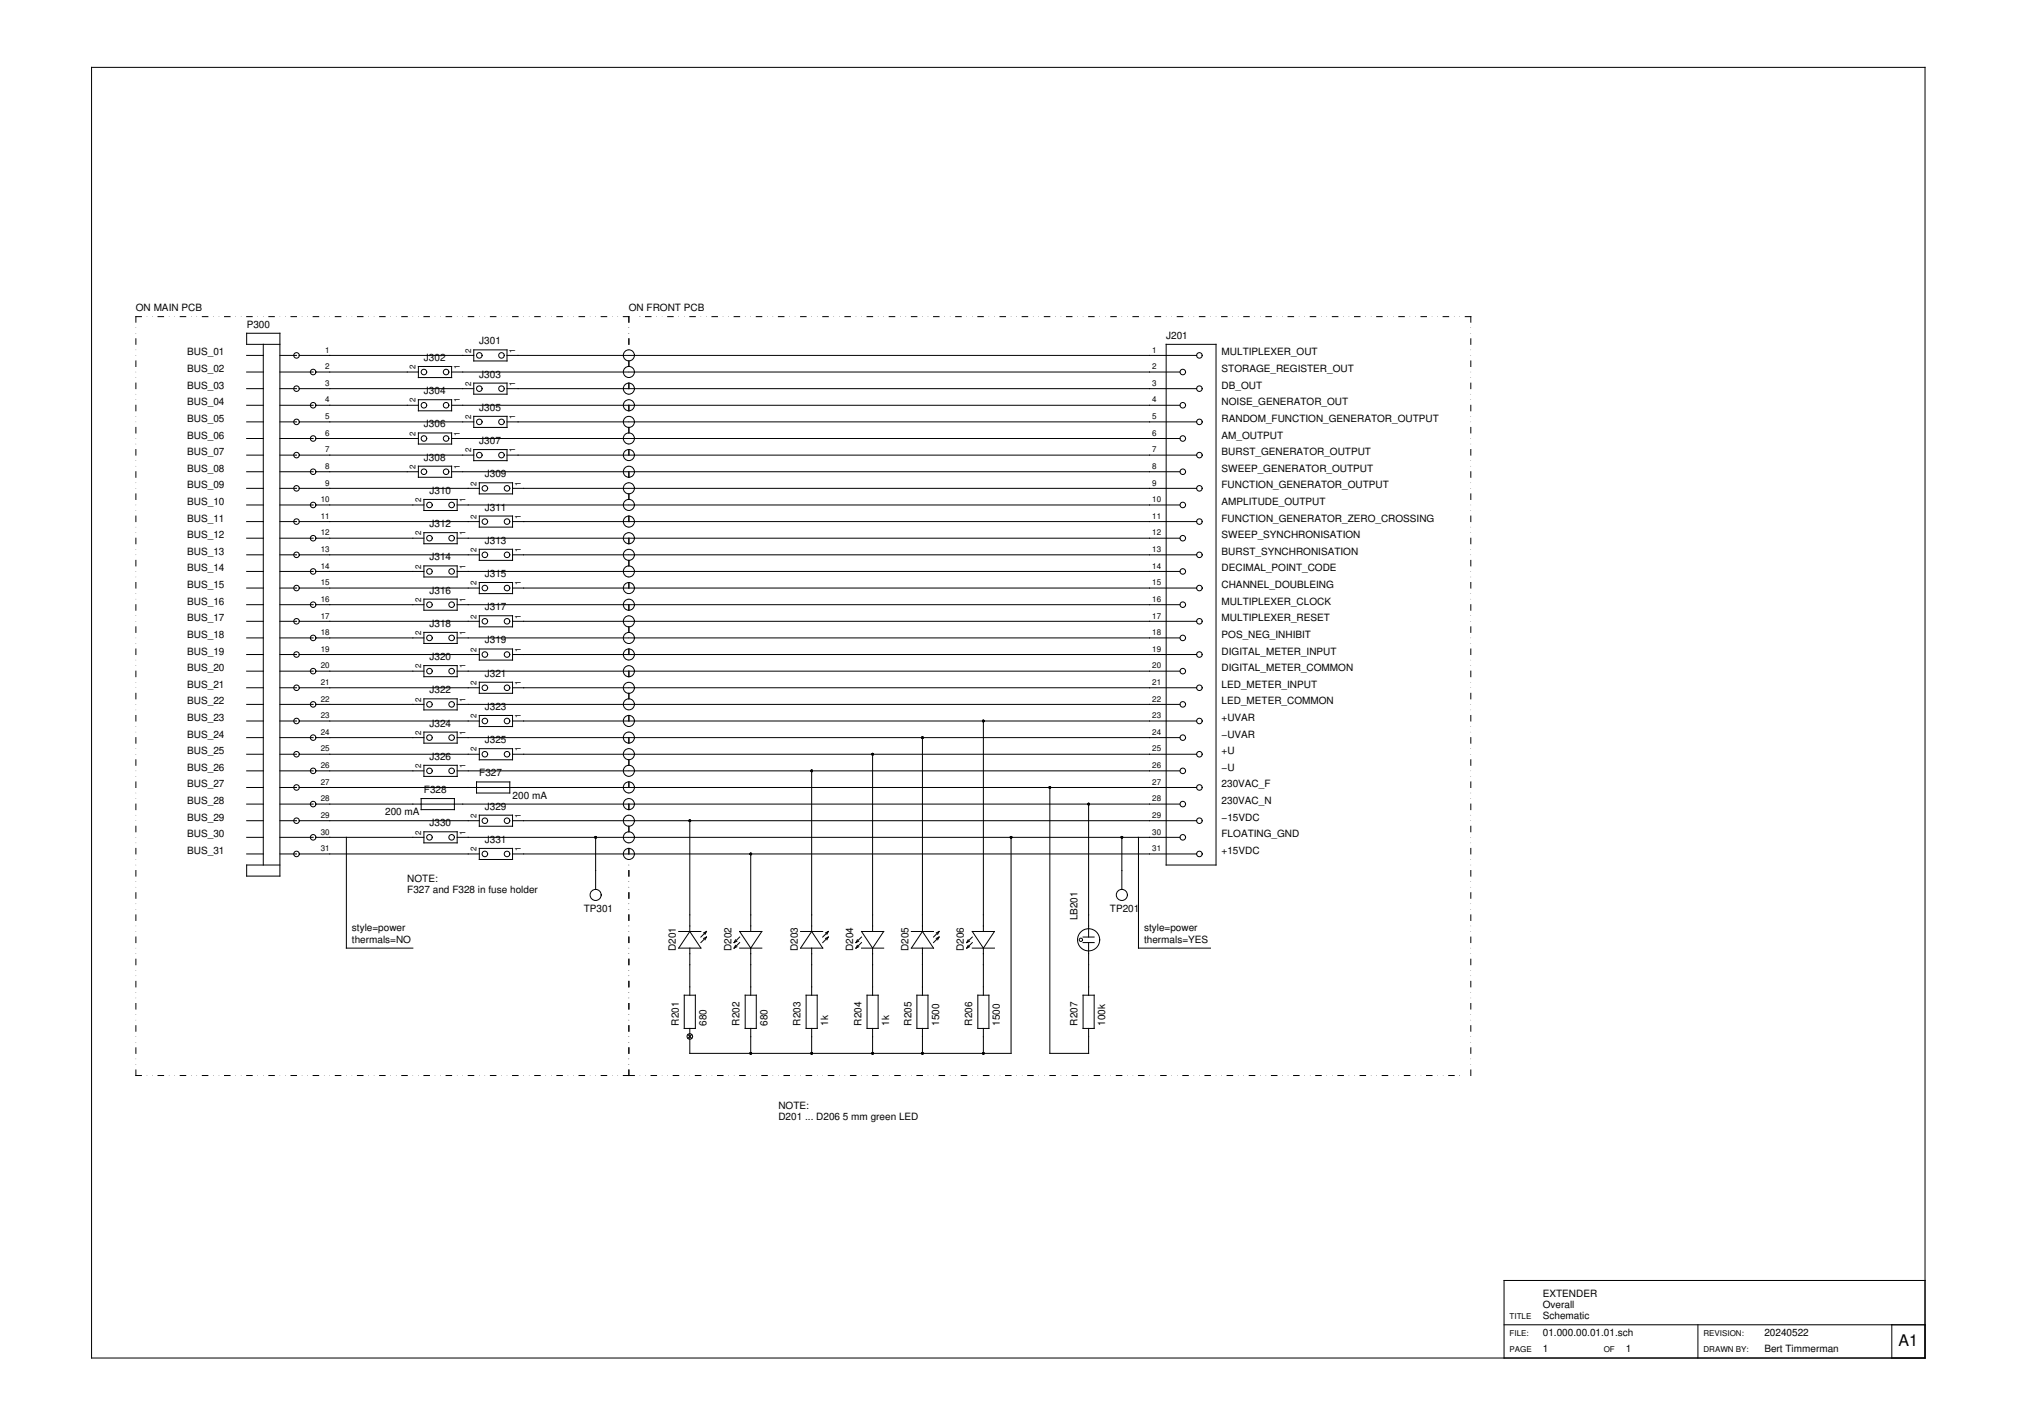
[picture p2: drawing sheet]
<svg xmlns="http://www.w3.org/2000/svg" width="420mm" height="297mm" viewBox="0 0 420 297" stroke-linecap="round" stroke-linejoin="round" font-family="sans-serif">
<g fill="none" stroke="#000" stroke-width=".21">
<path d="M19.1 14h381.9v268.9h-381.9zM28.3 70.6v1.1M28.3 75.2v1.1M28.3 79.8v1.2M29.5 66h-1.2v1.1M32.9 66h1.2M37.5 66h1.2M42.2 66h1.1M46.8 66h1.1M51.4 74h3.4M51.4 77.5h3.4M51.4 66h1.1"/>
<path d="M54.8 71.7v108.5M56 66h1.2M58.3 74h3.5M58.3 77.5h6.9M58.3 71.7h-6.9v-2.3h6.9v113.1h-6.9v-2.3h6.9M60.6 66h1.2M62.3 74h36.4M65.2 66h1.2M65.8 77.5h21.4M69.8 66h1.2M74.5 66h1.1M79.1 66h1.1"/>
<path d="M83.7 66h1.1M87.2 76.3h6.9v2.3h-6.9zM88.3 66h1.2M92.9 66h1.2M94.1 77.5h151.7M97.5 66h1.2M98.7 72.9h6.9v2.3h-6.9zM98.7 79.8h6.9v2.3h-6.9zM102.2 66h1.1M105.6 74h143.7M106.8 66h1.1M111.4 66h1.1"/>
<path d="M116 66h1.2M120.6 66h1.2M125.2 66h1.2M129.8 66h1.2v1.1M131 70.6v1.1M131 75.2v1.1M131 79.8v1.2M134.5 66h1.1M139.1 66h1.1M143.7 66h1.1M148.3 66h1.2M152.9 66h1.2"/>
<path d="M157.5 66h1.2M162.2 66h1.1M166.8 66h1.1M171.4 66h1.1M176 66h1.2M180.6 66h1.2M185.2 66h1.2M189.8 66h1.2M194.5 66h1.1M199.1 66h1.1M203.7 66h1.1M208.3 66h1.2"/>
<path d="M212.9 66h1.2M217.5 66h1.2M222.2 66h1.1M226.8 66h1.1M231.4 66h1.1M236 66h1.2M240.6 66h1.2M242.9 71.7h10.4v108.5h-10.4zM245.2 66h1.2M249.8 66h1.2M254.5 66h1.1M259.1 66h1.1"/>
<path d="M263.7 66h1.1M268.3 66h1.2M272.9 66h1.2M277.5 66h1.2M282.2 66h1.1M286.8 66h1.1M291.4 66h1.1M296 66h1.2M300.6 66h1.2M305.2 66h1.2v1.1M306.4 70.6v1.1M306.4 75.2v1.1"/>
<path d="M306.4 79.8v1.2M28.3 84.4v1.2M28.3 89v1.2M28.3 93.6v1.2M28.3 98.3v1.1M51.4 94.8h3.4M51.4 98.3h3.4M51.4 81h3.4M51.4 84.4h3.4M51.4 87.9h3.4M51.4 91.3h3.4M58.3 94.8h3.5"/>
<path d="M58.3 98.3h6.9M58.3 81h3.5M58.3 84.4h6.9M58.3 87.9h3.5M58.3 91.3h6.9M62.3 94.8h36.4M62.3 81h36.4M62.3 87.9h36.4M65.8 98.3h21.4M65.8 84.4h21.4M65.8 91.3h21.4M87.2 83.3h6.9v2.3h-6.9z"/>
<path d="M87.2 90.2h6.9v2.3h-6.9zM87.2 97.1h6.9v2.3h-6.9zM94.1 98.3h151.7M94.1 84.4h151.7M94.1 91.3h151.7M98.7 86.7h6.9v2.3h-6.9zM98.7 93.6h6.9v2.4h-6.9zM105.6 94.8h143.7M105.6 81h143.7M105.6 87.9h143.7M131 84.4v1.2M131 89v1.2"/>
<path d="M131 93.6v1.2M131 98.3v1.1M306.4 84.4v1.2M306.4 89v1.2M306.4 93.6v1.2M306.4 98.3v1.1M28.3 102.9v1.1M28.3 107.5v1.1M28.3 112.1v1.2M28.3 116.7v1.2M51.4 119h3.4M51.4 101.7h3.4"/>
<path d="M51.4 105.2h3.4M51.4 108.6h3.4M51.4 115.6h3.4M51.4 112.1h3.4M58.3 119h6.9M58.3 101.7h3.5M58.3 105.2h6.9M58.3 108.6h3.5M58.3 115.6h3.5M58.3 112.1h6.9M62.3 101.7h37.5M62.3 108.6h37.5"/>
<path d="M62.3 115.6h37.5M65.8 119h22.5M65.8 105.2h22.5M65.8 112.1h22.5M88.3 104h6.9v2.3h-6.9zM88.3 111h6.9v2.3h-6.9zM88.3 117.9h6.9v2.3h-6.9zM95.2 119h150.6M95.2 105.2h150.6M95.2 112.1h150.6M99.8 100.6h7v2.3h-7zM99.8 107.5h7v2.3h-7z"/>
<path d="M99.8 114.4h7v2.3h-7zM106.8 101.7h142.5M106.8 108.6h142.5M106.8 115.6h142.5M131 102.9v1.1M131 107.5v1.1M131 112.1v1.2M131 116.7v1.2M306.4 102.9v1.1M306.4 107.5v1.1M306.4 112.1v1.2M306.4 116.7v1.2"/>
<path d="M28.3 121.3v1.2M28.3 126v1.1M28.3 130.6v1.1M28.3 135.2v1.1M28.3 139.8v1.2M51.4 122.5h3.4M51.4 126h3.4M51.4 129.4h3.4M51.4 132.9h3.4M51.4 139.8h3.4M51.4 136.3h3.4M58.3 122.5h3.5"/>
<path d="M58.3 126h6.9M58.3 129.4h3.5M58.3 132.9h6.9M58.3 139.8h6.9M58.3 136.3h3.5M62.3 122.5h37.5M62.3 129.4h37.5M62.3 136.3h37.5M65.8 126h22.5M65.8 132.9h22.5M65.8 139.8h22.5M88.3 124.8h6.9v2.3h-6.9z"/>
<path d="M88.3 131.7h6.9v2.3h-6.9zM88.3 138.6h6.9v2.4h-6.9zM95.2 126h150.6M95.2 132.9h150.6M95.2 139.8h150.6M99.8 121.3h7v2.3h-7zM99.8 128.3h7v2.3h-7zM99.8 135.2h7v2.3h-7zM106.8 122.5h142.5M106.8 129.4h142.5M106.8 136.3h142.5M131 121.3v1.2"/>
<path d="M131 126v1.1M131 130.6v1.1M131 135.2v1.1M131 139.8v1.2M306.4 121.3v1.2M306.4 126v1.1M306.4 130.6v1.1M306.4 135.2v1.1M306.4 139.8v1.2M28.3 144.4v1.2M28.3 149v1.2M28.3 153.6v1.2"/>
<path d="M28.3 158.3v1.1M51.4 153.6h3.4M51.4 150.2h3.4M51.4 146.7h3.4M51.4 143.3h3.4M51.4 157.1h3.4M58.3 153.6h6.9M58.3 150.2h3.5M58.3 146.7h6.9M58.3 143.3h3.5M58.3 157.1h3.5M62.3 150.2h37.5"/>
<path d="M62.3 143.3h37.5M62.3 157.1h37.5M65.8 153.6h22.5M65.8 146.7h22.5M88.3 145.6h6.9v2.3h-6.9zM88.3 152.5h6.9v2.3h-6.9zM88.3 159.4h6.9v2.3h-6.9zM95.2 153.6h150.6M95.2 146.7h150.6M99.8 142.1h7v2.3h-7zM99.8 149h7v2.3h-7zM99.8 156h7v2.3h-7z"/>
<path d="M106.8 150.2h142.5M106.8 143.3h142.5M106.8 157.1h142.5M131 144.4v1.2M131 149v1.2M131 153.6v1.2M131 158.3v1.1M181.8 157.1v36.9M192.2 153.6v40.4M204.8 150.2v43.8M306.4 144.4v1.2M306.4 149v1.2"/>
<path d="M306.4 153.6v1.2M306.4 158.3v1.1M28.3 162.9v1.1M28.3 167.5v1.1M28.3 172.1v1.2M28.3 176.7v1.2M51.4 171h3.4M51.4 167.5h3.4M51.4 164h3.4M51.4 160.6h3.4M51.4 177.9h3.4M51.4 174.4h3.4"/>
<path d="M58.3 171h3.5M58.3 167.5h6.9M58.3 164h3.5M58.3 160.6h6.9M58.3 177.9h3.5M58.3 174.4h6.9M62.3 171h37.5M62.3 164h187M62.3 177.9h37.5M65.8 167.5h180M65.8 160.6h22.5M65.8 174.4h22.5"/>
<path d="M72.2 174.4v23.1h13.8M87.7 166.3h7v2.3h-7zM88.3 173.3h6.9v2.3h-6.9zM95.2 160.6h150.6M95.2 174.4h150.6M99.3 162.9h6.9v2.3h-6.9zM99.8 169.8h7v2.3h-7zM99.8 176.7h7v2.3h-7zM106.8 171h142.5M106.8 177.9h142.5M124.1 174.4v10.9M131 162.9v1.1"/>
<path d="M131 167.5v1.1M131 172.1v1.2M131 176.7v1.2M143.7 171v23M156.4 177.9v16.1M169.1 160.6v33.4M210.6 174.4v45h-66.9v-5.2M218.7 164v55.4h8.1v-5.2M226.8 167.5v27.7M233.7 174.4v10.9M237.2 174.4v23.1h15M306.4 162.9v1.1"/>
<path d="M306.4 167.5v1.1M306.4 172.1v1.2M306.4 176.7v1.2M28.3 181.3v1.2M28.3 186v1.1M28.3 190.6v1.1M28.3 195.2v1.1M28.3 199.8v1.2M131 181.3v1.2M131 186v1.1M131 190.6v1.1M131 195.2v1.1"/>
<path d="M131 199.8v1.2M141.4 194h4.6M143.7 197.5v9.8M143.7 194l2.3 3.5h-4.6zM147.2 195.2l-1.2 1.1M147.2 194l-1.2 1.2M147.2 194l-.6 .3M147.2 194l-.3 .6M147.2 195.2l-.6 .3M147.2 195.2l-.3 .6M153.2 196.9l-.3 .6M153.2 195.8l-.3 .5"/>
<path d="M153.5 197.2l-.6 .3M153.5 196.1l-.6 .2M154.1 197.5h4.6M154.1 194h4.6l-2.3 3.5zM154.1 195.2l-1.2 1.1M154.1 196.3l-1.2 1.2M156.4 197.5v9.8M166.8 194h4.6M169.1 194l2.3 3.5h-4.6zM169.1 197.5v9.8M172.5 195.2l-1.1 1.1M172.5 194l-1.1 1.2"/>
<path d="M172.5 194l-.5 .3M172.5 194l-.3 .6M172.5 195.2l-.5 .3M172.5 195.2l-.3 .6M178.6 196.9l-.3 .6M178.6 195.8l-.3 .5M178.9 197.2l-.6 .3M178.9 196.1l-.6 .2M179.5 197.5h4.6M179.5 194h4.6l-2.3 3.5zM179.5 195.2l-1.2 1.1M179.5 196.3l-1.2 1.2"/>
<path d="M181.8 197.5v9.8M189.8 194h4.7M192.2 194l2.3 3.5h-4.7zM192.2 197.5v9.8M195.6 195.2l-1.1 1.1M195.6 194l-1.1 1.2M195.6 194l-.6 .3M195.6 194l-.3 .6M195.6 195.2l-.6 .3M195.6 195.2l-.3 .6M201.7 196.9l-.3 .6M201.7 195.8l-.3 .5"/>
<path d="M202 197.2l-.6 .3M202 196.1l-.6 .2M202.5 197.5h4.7M202.5 194h4.7l-2.4 3.5zM202.5 195.2l-1.1 1.1M202.5 196.3l-1.1 1.2M204.8 197.5v9.8M225.6 195.2h2.3M225.6 196.3h2.3M226.8 196.3v11M306.4 181.3v1.2M306.4 186v1.1"/>
<path d="M306.4 190.6v1.1M306.4 195.2v1.1M306.4 199.8v1.2M28.3 204.4v1.2M28.3 209v1.2M28.3 213.6v1.2M28.3 218.3v1.1M131 204.4v1.2M131 209v1.2M131 213.6v1.2M131 218.3v1.1M142.5 207.3h2.3v6.9h-2.3z"/>
<path d="M143.3 215.5l.8 .8M144.1 215.5l-.8 .8M155.2 207.3h2.3v6.9h-2.3zM156.4 214.2v5.2M167.9 207.3h2.3v6.9h-2.3zM169.1 214.2v5.2M180.6 207.3h2.3v6.9h-2.3zM181.8 214.2v5.2M191 207.3h2.3v6.9h-2.3zM192.2 214.2v5.2M203.7 207.3h2.3v6.9h-2.3zM204.8 214.2v5.2"/>
<path d="M225.6 207.3h2.3v6.9h-2.3zM306.4 204.4v1.2M306.4 209v1.2M306.4 213.6v1.2M306.4 218.3v1.1M28.3 222.9v1.1h1.2M32.9 224h1.2M37.5 224h1.2M42.2 224h1.1M46.8 224h1.1M51.4 224h1.1M56 224h1.2"/>
<path d="M60.6 224h1.2M65.2 224h1.2M69.8 224h1.2M74.5 224h1.1M79.1 224h1.1M83.7 224h1.1M88.3 224h1.2M92.9 224h1.2M97.5 224h1.2M102.2 224h1.1M106.8 224h1.1M111.4 224h1.1"/>
<path d="M116 224h1.2M120.6 224h1.2M125.2 224h1.2M129.8 224h2.4M131 222.9v1.1M135.6 224h1.2M140.2 224h1.2M144.8 224h1.2M149.5 224h1.1M154.1 224h1.1M158.7 224h1.1M163.3 224h1.2"/>
<path d="M167.9 224h1.2M172.5 224h1.2M177.2 224h1.1M181.8 224h1.1M186.4 224h1.1M191 224h1.2M195.6 224h1.2M200.2 224h1.2M204.8 224h1.2M209.5 224h1.1M214.1 224h1.1M218.7 224h1.1"/>
<path d="M223.3 224h1.2M227.9 224h1.2M232.5 224h1.2M237.2 224h1.1M241.8 224h1.1M246.4 224h1.1M251 224h1.2M255.6 224h1.2M260.2 224h1.2M264.8 224h1.2M269.5 224h1.1M274.1 224h1.1"/>
<path d="M278.7 224h1.1M283.3 224h1.2M287.9 224h1.2M292.5 224h1.2M297.2 224h1.1M301.8 224h1.1M306.4 222.9v1.1M313.3 276h87.7M353.7 276v6.9M394.1 276v6.9M401 266.7h-87.7v16.2"/>
<circle cx="61.8" cy="74" r=".58"/>
<circle cx="65.2" cy="77.5" r=".58"/>
<circle cx="88.3" cy="77.5" r=".58"/>
<circle cx="92.9" cy="77.5" r=".58"/>
<circle cx="99.8" cy="74" r=".58"/>
<circle cx="104.5" cy="74" r=".58"/>
<circle cx="131" cy="77.5" r="1.15"/>
<circle cx="131" cy="74" r="1.15"/>
<circle cx="246.4" cy="77.5" r=".58"/>
<circle cx="249.8" cy="74" r=".58"/>
<circle cx="61.8" cy="81" r=".58"/>
<circle cx="61.8" cy="94.8" r=".58"/>
<circle cx="61.8" cy="87.9" r=".58"/>
<circle cx="65.2" cy="91.3" r=".58"/>
<circle cx="65.2" cy="84.4" r=".58"/>
<circle cx="65.2" cy="98.3" r=".58"/>
<circle cx="88.3" cy="91.3" r=".58"/>
<circle cx="88.3" cy="84.4" r=".58"/>
<circle cx="88.3" cy="98.3" r=".58"/>
<circle cx="92.9" cy="91.3" r=".58"/>
<circle cx="92.9" cy="84.4" r=".58"/>
<circle cx="92.9" cy="98.3" r=".58"/>
<circle cx="99.8" cy="81" r=".58"/>
<circle cx="99.8" cy="94.8" r=".58"/>
<circle cx="99.8" cy="87.9" r=".58"/>
<circle cx="104.5" cy="81" r=".58"/>
<circle cx="104.5" cy="94.8" r=".58"/>
<circle cx="104.5" cy="87.9" r=".58"/>
<circle cx="131" cy="81" r="1.15"/>
<circle cx="131" cy="94.8" r="1.15"/>
<circle cx="131" cy="84.4" r="1.15"/>
<circle cx="131" cy="87.9" r="1.15"/>
<circle cx="131" cy="91.3" r="1.15"/>
<circle cx="131" cy="98.3" r="1.15"/>
<circle cx="246.4" cy="91.3" r=".58"/>
<circle cx="246.4" cy="84.4" r=".58"/>
<circle cx="246.4" cy="98.3" r=".58"/>
<circle cx="249.8" cy="81" r=".58"/>
<circle cx="249.8" cy="94.8" r=".58"/>
<circle cx="249.8" cy="87.9" r=".58"/>
<circle cx="61.8" cy="108.6" r=".58"/>
<circle cx="61.8" cy="115.6" r=".58"/>
<circle cx="61.8" cy="101.7" r=".58"/>
<circle cx="65.2" cy="112.1" r=".58"/>
<circle cx="65.2" cy="105.2" r=".58"/>
<circle cx="65.2" cy="119" r=".58"/>
<circle cx="89.5" cy="112.1" r=".58"/>
<circle cx="89.5" cy="105.2" r=".58"/>
<circle cx="89.5" cy="119" r=".58"/>
<circle cx="94.1" cy="112.1" r=".58"/>
<circle cx="94.1" cy="105.2" r=".58"/>
<circle cx="94.1" cy="119" r=".58"/>
<circle cx="101" cy="108.6" r=".58"/>
<circle cx="101" cy="115.6" r=".58"/>
<circle cx="101" cy="101.7" r=".58"/>
<circle cx="105.6" cy="108.6" r=".58"/>
<circle cx="105.6" cy="115.6" r=".58"/>
<circle cx="105.6" cy="101.7" r=".58"/>
<circle cx="131" cy="115.6" r="1.15"/>
<circle cx="131" cy="112.1" r="1.15"/>
<circle cx="131" cy="119" r="1.15"/>
<circle cx="131" cy="105.2" r="1.15"/>
<circle cx="131" cy="108.6" r="1.15"/>
<circle cx="131" cy="101.7" r="1.15"/>
<circle cx="246.4" cy="112.1" r=".58"/>
<circle cx="246.4" cy="105.2" r=".58"/>
<circle cx="246.4" cy="119" r=".58"/>
<circle cx="249.8" cy="108.6" r=".58"/>
<circle cx="249.8" cy="115.6" r=".58"/>
<circle cx="249.8" cy="101.7" r=".58"/>
<circle cx="61.8" cy="136.3" r=".58"/>
<circle cx="61.8" cy="122.5" r=".58"/>
<circle cx="61.8" cy="129.4" r=".58"/>
<circle cx="65.2" cy="132.9" r=".58"/>
<circle cx="65.2" cy="139.8" r=".58"/>
<circle cx="65.2" cy="126" r=".58"/>
<circle cx="89.5" cy="132.9" r=".58"/>
<circle cx="89.5" cy="139.8" r=".58"/>
<circle cx="89.5" cy="126" r=".58"/>
<circle cx="94.1" cy="132.9" r=".58"/>
<circle cx="94.1" cy="139.8" r=".58"/>
<circle cx="94.1" cy="126" r=".58"/>
<circle cx="101" cy="136.3" r=".58"/>
<circle cx="101" cy="122.5" r=".58"/>
<circle cx="101" cy="129.4" r=".58"/>
<circle cx="105.6" cy="136.3" r=".58"/>
<circle cx="105.6" cy="122.5" r=".58"/>
<circle cx="105.6" cy="129.4" r=".58"/>
<circle cx="131" cy="139.8" r="1.15"/>
<circle cx="131" cy="136.3" r="1.15"/>
<circle cx="131" cy="129.4" r="1.15"/>
<circle cx="131" cy="126" r="1.15"/>
<circle cx="131" cy="122.5" r="1.15"/>
<circle cx="131" cy="132.9" r="1.15"/>
<circle cx="246.4" cy="132.9" r=".58"/>
<circle cx="246.4" cy="139.8" r=".58"/>
<circle cx="246.4" cy="126" r=".58"/>
<circle cx="249.8" cy="136.3" r=".58"/>
<circle cx="249.8" cy="122.5" r=".58"/>
<circle cx="249.8" cy="129.4" r=".58"/>
<circle cx="61.8" cy="150.2" r=".58"/>
<circle cx="61.8" cy="143.3" r=".58"/>
<circle cx="61.8" cy="157.1" r=".58"/>
<circle cx="65.2" cy="146.7" r=".58"/>
<circle cx="65.2" cy="153.6" r=".58"/>
<circle cx="89.5" cy="146.7" r=".58"/>
<circle cx="89.5" cy="153.6" r=".58"/>
<circle cx="94.1" cy="146.7" r=".58"/>
<circle cx="94.1" cy="153.6" r=".58"/>
<circle cx="101" cy="150.2" r=".58"/>
<circle cx="101" cy="143.3" r=".58"/>
<circle cx="101" cy="157.1" r=".58"/>
<circle cx="105.6" cy="150.2" r=".58"/>
<circle cx="105.6" cy="143.3" r=".58"/>
<circle cx="105.6" cy="157.1" r=".58"/>
<circle cx="131" cy="143.3" r="1.15"/>
<circle cx="131" cy="146.7" r="1.15"/>
<circle cx="131" cy="153.6" r="1.15"/>
<circle cx="131" cy="150.2" r="1.15"/>
<circle cx="131" cy="157.1" r="1.15"/>
<circle cx="246.4" cy="146.7" r=".58"/>
<circle cx="246.4" cy="153.6" r=".58"/>
<circle cx="249.8" cy="150.2" r=".58"/>
<circle cx="249.8" cy="143.3" r=".58"/>
<circle cx="249.8" cy="157.1" r=".58"/>
<circle cx="61.8" cy="164" r=".58"/>
<circle cx="61.8" cy="177.9" r=".58"/>
<circle cx="61.8" cy="171" r=".58"/>
<circle cx="65.2" cy="160.6" r=".58"/>
<circle cx="65.2" cy="174.4" r=".58"/>
<circle cx="65.2" cy="167.5" r=".58"/>
<circle cx="89.5" cy="160.6" r=".58"/>
<circle cx="89.5" cy="174.4" r=".58"/>
<circle cx="94.1" cy="160.6" r=".58"/>
<circle cx="94.1" cy="174.4" r=".58"/>
<circle cx="101" cy="177.9" r=".58"/>
<circle cx="101" cy="171" r=".58"/>
<circle cx="105.6" cy="177.9" r=".58"/>
<circle cx="105.6" cy="171" r=".58"/>
<circle cx="131" cy="171" r="1.15"/>
<circle cx="131" cy="164" r="1.15"/>
<circle cx="131" cy="167.5" r="1.15"/>
<circle cx="131" cy="160.6" r="1.15"/>
<circle cx="131" cy="174.4" r="1.15"/>
<circle cx="131" cy="177.9" r="1.15"/>
<circle cx="246.4" cy="160.6" r=".58"/>
<circle cx="246.4" cy="174.4" r=".58"/>
<circle cx="246.4" cy="167.5" r=".58"/>
<circle cx="249.8" cy="164" r=".58"/>
<circle cx="249.8" cy="177.9" r=".58"/>
<circle cx="249.8" cy="171" r=".58"/>
<circle cx="124.1" cy="186.4" r="1.15"/>
<circle cx="225.2" cy="195.8" r=".35"/>
<circle cx="226.8" cy="195.8" r="2.31"/>
<circle cx="233.7" cy="186.4" r="1.15"/>
<circle cx="143.7" cy="215.9" r=".58"/>
</g>
<g fill="#000">
<circle cx="28.3" cy="72.9" r=".06"/>
<circle cx="28.3" cy="77.5" r=".06"/>
<circle cx="28.3" cy="68.3" r=".06"/>
<circle cx="28.3" cy="69.4" r=".06"/>
<circle cx="28.3" cy="78.6" r=".06"/>
<circle cx="28.3" cy="74" r=".06"/>
<circle cx="30.6" cy="66" r=".06"/>
<circle cx="31.8" cy="66" r=".06"/>
<circle cx="35.2" cy="66" r=".06"/>
<circle cx="36.4" cy="66" r=".06"/>
<circle cx="39.8" cy="66" r=".06"/>
<circle cx="41" cy="66" r=".06"/>
<circle cx="44.5" cy="66" r=".06"/>
<circle cx="45.6" cy="66" r=".06"/>
<circle cx="49.1" cy="66" r=".06"/>
<circle cx="50.2" cy="66" r=".06"/>
<circle cx="53.7" cy="66" r=".06"/>
<circle cx="54.8" cy="66" r=".06"/>
<circle cx="58.3" cy="66" r=".06"/>
<circle cx="59.5" cy="66" r=".06"/>
<circle cx="62.9" cy="66" r=".06"/>
<circle cx="64.1" cy="66" r=".06"/>
<circle cx="67.5" cy="66" r=".06"/>
<circle cx="68.7" cy="66" r=".06"/>
<circle cx="72.2" cy="66" r=".06"/>
<circle cx="73.3" cy="66" r=".06"/>
<circle cx="76.8" cy="66" r=".06"/>
<circle cx="77.9" cy="66" r=".06"/>
<circle cx="81.4" cy="66" r=".06"/>
<circle cx="82.5" cy="66" r=".06"/>
<circle cx="86" cy="66" r=".06"/>
<circle cx="87.2" cy="66" r=".06"/>
<circle cx="90.6" cy="66" r=".06"/>
<circle cx="91.8" cy="66" r=".06"/>
<circle cx="95.2" cy="66" r=".06"/>
<circle cx="96.4" cy="66" r=".06"/>
<circle cx="99.8" cy="66" r=".06"/>
<circle cx="101" cy="66" r=".06"/>
<circle cx="104.5" cy="66" r=".06"/>
<circle cx="105.6" cy="66" r=".06"/>
<circle cx="109.1" cy="66" r=".06"/>
<circle cx="110.2" cy="66" r=".06"/>
<circle cx="113.7" cy="66" r=".06"/>
<circle cx="114.8" cy="66" r=".06"/>
<circle cx="118.3" cy="66" r=".06"/>
<circle cx="119.5" cy="66" r=".06"/>
<circle cx="122.9" cy="66" r=".06"/>
<circle cx="124.1" cy="66" r=".06"/>
<circle cx="127.5" cy="66" r=".06"/>
<circle cx="128.7" cy="66" r=".06"/>
<circle cx="131" cy="72.9" r=".06"/>
<circle cx="131" cy="77.5" r=".06"/>
<circle cx="131" cy="68.3" r=".06"/>
<circle cx="131" cy="69.4" r=".06"/>
<circle cx="131" cy="78.6" r=".06"/>
<circle cx="131" cy="74" r=".06"/>
<circle cx="133.3" cy="66" r=".06"/>
<circle cx="136.8" cy="66" r=".06"/>
<circle cx="137.9" cy="66" r=".06"/>
<circle cx="141.4" cy="66" r=".06"/>
<circle cx="142.5" cy="66" r=".06"/>
<circle cx="146" cy="66" r=".06"/>
<circle cx="147.2" cy="66" r=".06"/>
<circle cx="150.6" cy="66" r=".06"/>
<circle cx="151.8" cy="66" r=".06"/>
<circle cx="155.2" cy="66" r=".06"/>
<circle cx="156.4" cy="66" r=".06"/>
<circle cx="159.8" cy="66" r=".06"/>
<circle cx="161" cy="66" r=".06"/>
<circle cx="164.5" cy="66" r=".06"/>
<circle cx="165.6" cy="66" r=".06"/>
<circle cx="169.1" cy="66" r=".06"/>
<circle cx="170.2" cy="66" r=".06"/>
<circle cx="173.7" cy="66" r=".06"/>
<circle cx="174.8" cy="66" r=".06"/>
<circle cx="178.3" cy="66" r=".06"/>
<circle cx="179.5" cy="66" r=".06"/>
<circle cx="182.9" cy="66" r=".06"/>
<circle cx="184.1" cy="66" r=".06"/>
<circle cx="187.5" cy="66" r=".06"/>
<circle cx="188.7" cy="66" r=".06"/>
<circle cx="192.2" cy="66" r=".06"/>
<circle cx="193.3" cy="66" r=".06"/>
<circle cx="196.8" cy="66" r=".06"/>
<circle cx="197.9" cy="66" r=".06"/>
<circle cx="201.4" cy="66" r=".06"/>
<circle cx="202.5" cy="66" r=".06"/>
<circle cx="206" cy="66" r=".06"/>
<circle cx="207.2" cy="66" r=".06"/>
<circle cx="210.6" cy="66" r=".06"/>
<circle cx="211.8" cy="66" r=".06"/>
<circle cx="215.2" cy="66" r=".06"/>
<circle cx="216.4" cy="66" r=".06"/>
<circle cx="219.8" cy="66" r=".06"/>
<circle cx="221" cy="66" r=".06"/>
<circle cx="224.5" cy="66" r=".06"/>
<circle cx="225.6" cy="66" r=".06"/>
<circle cx="229.1" cy="66" r=".06"/>
<circle cx="230.2" cy="66" r=".06"/>
<circle cx="233.7" cy="66" r=".06"/>
<circle cx="234.8" cy="66" r=".06"/>
<circle cx="238.3" cy="66" r=".06"/>
<circle cx="239.5" cy="66" r=".06"/>
<circle cx="242.9" cy="66" r=".06"/>
<circle cx="244.1" cy="66" r=".06"/>
<circle cx="247.5" cy="66" r=".06"/>
<circle cx="248.7" cy="66" r=".06"/>
<circle cx="252.2" cy="66" r=".06"/>
<circle cx="253.3" cy="66" r=".06"/>
<circle cx="256.8" cy="66" r=".06"/>
<circle cx="257.9" cy="66" r=".06"/>
<circle cx="261.4" cy="66" r=".06"/>
<circle cx="262.5" cy="66" r=".06"/>
<circle cx="266" cy="66" r=".06"/>
<circle cx="267.2" cy="66" r=".06"/>
<circle cx="270.6" cy="66" r=".06"/>
<circle cx="271.8" cy="66" r=".06"/>
<circle cx="275.2" cy="66" r=".06"/>
<circle cx="276.4" cy="66" r=".06"/>
<circle cx="279.8" cy="66" r=".06"/>
<circle cx="281" cy="66" r=".06"/>
<circle cx="284.5" cy="66" r=".06"/>
<circle cx="285.6" cy="66" r=".06"/>
<circle cx="289.1" cy="66" r=".06"/>
<circle cx="290.2" cy="66" r=".06"/>
<circle cx="293.7" cy="66" r=".06"/>
<circle cx="294.8" cy="66" r=".06"/>
<circle cx="298.3" cy="66" r=".06"/>
<circle cx="299.5" cy="66" r=".06"/>
<circle cx="302.9" cy="66" r=".06"/>
<circle cx="304.1" cy="66" r=".06"/>
<circle cx="306.4" cy="72.9" r=".06"/>
<circle cx="306.4" cy="77.5" r=".06"/>
<circle cx="306.4" cy="68.3" r=".06"/>
<circle cx="306.4" cy="69.4" r=".06"/>
<circle cx="306.4" cy="78.6" r=".06"/>
<circle cx="306.4" cy="74" r=".06"/>
<circle cx="28.3" cy="87.9" r=".06"/>
<circle cx="28.3" cy="97.1" r=".06"/>
<circle cx="28.3" cy="82.1" r=".06"/>
<circle cx="28.3" cy="91.3" r=".06"/>
<circle cx="28.3" cy="86.7" r=".06"/>
<circle cx="28.3" cy="96" r=".06"/>
<circle cx="28.3" cy="92.5" r=".06"/>
<circle cx="28.3" cy="83.3" r=".06"/>
<circle cx="131" cy="87.9" r=".06"/>
<circle cx="131" cy="97.1" r=".06"/>
<circle cx="131" cy="82.1" r=".06"/>
<circle cx="131" cy="91.3" r=".06"/>
<circle cx="131" cy="86.7" r=".06"/>
<circle cx="131" cy="96" r=".06"/>
<circle cx="131" cy="92.5" r=".06"/>
<circle cx="131" cy="83.3" r=".06"/>
<circle cx="306.4" cy="87.9" r=".06"/>
<circle cx="306.4" cy="97.1" r=".06"/>
<circle cx="306.4" cy="82.1" r=".06"/>
<circle cx="306.4" cy="91.3" r=".06"/>
<circle cx="306.4" cy="86.7" r=".06"/>
<circle cx="306.4" cy="96" r=".06"/>
<circle cx="306.4" cy="92.5" r=".06"/>
<circle cx="306.4" cy="83.3" r=".06"/>
<circle cx="28.3" cy="115.6" r=".06"/>
<circle cx="28.3" cy="106.3" r=".06"/>
<circle cx="28.3" cy="114.4" r=".06"/>
<circle cx="28.3" cy="105.2" r=".06"/>
<circle cx="28.3" cy="111" r=".06"/>
<circle cx="28.3" cy="109.8" r=".06"/>
<circle cx="28.3" cy="101.7" r=".06"/>
<circle cx="28.3" cy="100.6" r=".06"/>
<circle cx="28.3" cy="119" r=".06"/>
<circle cx="131" cy="115.6" r=".06"/>
<circle cx="131" cy="106.3" r=".06"/>
<circle cx="131" cy="114.4" r=".06"/>
<circle cx="131" cy="105.2" r=".06"/>
<circle cx="131" cy="111" r=".06"/>
<circle cx="131" cy="100.6" r=".06"/>
<circle cx="131" cy="109.8" r=".06"/>
<circle cx="131" cy="101.7" r=".06"/>
<circle cx="131" cy="119" r=".06"/>
<circle cx="306.4" cy="115.6" r=".06"/>
<circle cx="306.4" cy="106.3" r=".06"/>
<circle cx="306.4" cy="114.4" r=".06"/>
<circle cx="306.4" cy="105.2" r=".06"/>
<circle cx="306.4" cy="111" r=".06"/>
<circle cx="306.4" cy="109.8" r=".06"/>
<circle cx="306.4" cy="101.7" r=".06"/>
<circle cx="306.4" cy="100.6" r=".06"/>
<circle cx="306.4" cy="119" r=".06"/>
<circle cx="28.3" cy="134" r=".06"/>
<circle cx="28.3" cy="124.8" r=".06"/>
<circle cx="28.3" cy="129.4" r=".06"/>
<circle cx="28.3" cy="120.2" r=".06"/>
<circle cx="28.3" cy="138.6" r=".06"/>
<circle cx="28.3" cy="132.9" r=".06"/>
<circle cx="28.3" cy="123.6" r=".06"/>
<circle cx="28.3" cy="128.3" r=".06"/>
<circle cx="28.3" cy="137.5" r=".06"/>
<circle cx="131" cy="134" r=".06"/>
<circle cx="131" cy="124.8" r=".06"/>
<circle cx="131" cy="129.4" r=".06"/>
<circle cx="131" cy="120.2" r=".06"/>
<circle cx="131" cy="138.6" r=".06"/>
<circle cx="131" cy="132.9" r=".06"/>
<circle cx="131" cy="123.6" r=".06"/>
<circle cx="131" cy="128.3" r=".06"/>
<circle cx="131" cy="137.5" r=".06"/>
<circle cx="306.4" cy="134" r=".06"/>
<circle cx="306.4" cy="124.8" r=".06"/>
<circle cx="306.4" cy="129.4" r=".06"/>
<circle cx="306.4" cy="138.6" r=".06"/>
<circle cx="306.4" cy="132.9" r=".06"/>
<circle cx="306.4" cy="120.2" r=".06"/>
<circle cx="306.4" cy="123.6" r=".06"/>
<circle cx="306.4" cy="128.3" r=".06"/>
<circle cx="306.4" cy="137.5" r=".06"/>
<circle cx="28.3" cy="152.5" r=".06"/>
<circle cx="28.3" cy="143.3" r=".06"/>
<circle cx="28.3" cy="142.1" r=".06"/>
<circle cx="28.3" cy="151.3" r=".06"/>
<circle cx="28.3" cy="146.7" r=".06"/>
<circle cx="28.3" cy="156" r=".06"/>
<circle cx="28.3" cy="157.1" r=".06"/>
<circle cx="28.3" cy="147.9" r=".06"/>
<circle cx="131" cy="152.5" r=".06"/>
<circle cx="131" cy="143.3" r=".06"/>
<circle cx="131" cy="142.1" r=".06"/>
<circle cx="131" cy="151.3" r=".06"/>
<circle cx="131" cy="157.1" r=".06"/>
<circle cx="131" cy="146.7" r=".06"/>
<circle cx="131" cy="147.9" r=".06"/>
<circle cx="131" cy="156" r=".06"/>
<circle cx="181.8" cy="157.1" r=".29"/>
<circle cx="192.2" cy="153.6" r=".29"/>
<circle cx="204.8" cy="150.2" r=".29"/>
<circle cx="306.4" cy="152.5" r=".06"/>
<circle cx="306.4" cy="143.3" r=".06"/>
<circle cx="306.4" cy="142.1" r=".06"/>
<circle cx="306.4" cy="151.3" r=".06"/>
<circle cx="306.4" cy="147.9" r=".06"/>
<circle cx="306.4" cy="157.1" r=".06"/>
<circle cx="306.4" cy="146.7" r=".06"/>
<circle cx="306.4" cy="156" r=".06"/>
<circle cx="28.3" cy="161.7" r=".06"/>
<circle cx="28.3" cy="160.6" r=".06"/>
<circle cx="28.3" cy="165.2" r=".06"/>
<circle cx="28.3" cy="169.8" r=".06"/>
<circle cx="28.3" cy="174.4" r=".06"/>
<circle cx="28.3" cy="179" r=".06"/>
<circle cx="28.3" cy="166.3" r=".06"/>
<circle cx="28.3" cy="175.6" r=".06"/>
<circle cx="28.3" cy="171" r=".06"/>
<circle cx="124.1" cy="174.4" r=".29"/>
<circle cx="131" cy="161.7" r=".06"/>
<circle cx="131" cy="160.6" r=".06"/>
<circle cx="131" cy="165.2" r=".06"/>
<circle cx="131" cy="169.8" r=".06"/>
<circle cx="131" cy="174.4" r=".06"/>
<circle cx="131" cy="179" r=".06"/>
<circle cx="131" cy="166.3" r=".06"/>
<circle cx="131" cy="171" r=".06"/>
<circle cx="131" cy="175.6" r=".06"/>
<circle cx="143.7" cy="171" r=".29"/>
<circle cx="156.4" cy="177.9" r=".29"/>
<circle cx="169.1" cy="160.6" r=".29"/>
<circle cx="210.6" cy="174.4" r=".29"/>
<circle cx="218.7" cy="164" r=".29"/>
<circle cx="226.8" cy="167.5" r=".29"/>
<circle cx="233.7" cy="174.4" r=".29"/>
<circle cx="306.4" cy="161.7" r=".06"/>
<circle cx="306.4" cy="165.2" r=".06"/>
<circle cx="306.4" cy="160.6" r=".06"/>
<circle cx="306.4" cy="169.8" r=".06"/>
<circle cx="306.4" cy="174.4" r=".06"/>
<circle cx="306.4" cy="179" r=".06"/>
<circle cx="306.4" cy="166.3" r=".06"/>
<circle cx="306.4" cy="175.6" r=".06"/>
<circle cx="306.4" cy="171" r=".06"/>
<circle cx="28.3" cy="197.5" r=".06"/>
<circle cx="28.3" cy="188.3" r=".06"/>
<circle cx="28.3" cy="192.9" r=".06"/>
<circle cx="28.3" cy="183.6" r=".06"/>
<circle cx="28.3" cy="198.6" r=".06"/>
<circle cx="28.3" cy="194" r=".06"/>
<circle cx="28.3" cy="180.2" r=".06"/>
<circle cx="28.3" cy="189.4" r=".06"/>
<circle cx="28.3" cy="184.8" r=".06"/>
<circle cx="131" cy="197.5" r=".06"/>
<circle cx="131" cy="188.3" r=".06"/>
<circle cx="131" cy="192.9" r=".06"/>
<circle cx="131" cy="183.6" r=".06"/>
<circle cx="131" cy="194" r=".06"/>
<circle cx="131" cy="198.6" r=".06"/>
<circle cx="131" cy="180.2" r=".06"/>
<circle cx="131" cy="184.8" r=".06"/>
<circle cx="131" cy="189.4" r=".06"/>
<circle cx="306.4" cy="197.5" r=".06"/>
<circle cx="306.4" cy="188.3" r=".06"/>
<circle cx="306.4" cy="192.9" r=".06"/>
<circle cx="306.4" cy="183.6" r=".06"/>
<circle cx="306.4" cy="198.6" r=".06"/>
<circle cx="306.4" cy="194" r=".06"/>
<circle cx="306.4" cy="180.2" r=".06"/>
<circle cx="306.4" cy="189.4" r=".06"/>
<circle cx="306.4" cy="184.8" r=".06"/>
<circle cx="28.3" cy="206.7" r=".06"/>
<circle cx="28.3" cy="216" r=".06"/>
<circle cx="28.3" cy="211.3" r=".06"/>
<circle cx="28.3" cy="202.1" r=".06"/>
<circle cx="28.3" cy="203.3" r=".06"/>
<circle cx="28.3" cy="207.9" r=".06"/>
<circle cx="28.3" cy="217.1" r=".06"/>
<circle cx="28.3" cy="212.5" r=".06"/>
<circle cx="131" cy="206.7" r=".06"/>
<circle cx="131" cy="216" r=".06"/>
<circle cx="131" cy="202.1" r=".06"/>
<circle cx="131" cy="211.3" r=".06"/>
<circle cx="131" cy="203.3" r=".06"/>
<circle cx="131" cy="212.5" r=".06"/>
<circle cx="131" cy="207.9" r=".06"/>
<circle cx="131" cy="217.1" r=".06"/>
<circle cx="156.4" cy="219.4" r=".29"/>
<circle cx="169.1" cy="219.4" r=".29"/>
<circle cx="181.8" cy="219.4" r=".29"/>
<circle cx="192.2" cy="219.4" r=".29"/>
<circle cx="204.8" cy="219.4" r=".29"/>
<circle cx="306.4" cy="206.7" r=".06"/>
<circle cx="306.4" cy="216" r=".06"/>
<circle cx="306.4" cy="211.3" r=".06"/>
<circle cx="306.4" cy="202.1" r=".06"/>
<circle cx="306.4" cy="203.3" r=".06"/>
<circle cx="306.4" cy="207.9" r=".06"/>
<circle cx="306.4" cy="217.1" r=".06"/>
<circle cx="306.4" cy="212.5" r=".06"/>
<circle cx="28.3" cy="220.6" r=".06"/>
<circle cx="28.3" cy="221.7" r=".06"/>
<circle cx="30.6" cy="224" r=".06"/>
<circle cx="31.8" cy="224" r=".06"/>
<circle cx="35.2" cy="224" r=".06"/>
<circle cx="36.4" cy="224" r=".06"/>
<circle cx="39.8" cy="224" r=".06"/>
<circle cx="41" cy="224" r=".06"/>
<circle cx="44.5" cy="224" r=".06"/>
<circle cx="45.6" cy="224" r=".06"/>
<circle cx="49.1" cy="224" r=".06"/>
<circle cx="50.2" cy="224" r=".06"/>
<circle cx="53.7" cy="224" r=".06"/>
<circle cx="54.8" cy="224" r=".06"/>
<circle cx="58.3" cy="224" r=".06"/>
<circle cx="59.5" cy="224" r=".06"/>
<circle cx="62.9" cy="224" r=".06"/>
<circle cx="64.1" cy="224" r=".06"/>
<circle cx="67.5" cy="224" r=".06"/>
<circle cx="68.7" cy="224" r=".06"/>
<circle cx="72.2" cy="224" r=".06"/>
<circle cx="73.3" cy="224" r=".06"/>
<circle cx="76.8" cy="224" r=".06"/>
<circle cx="77.9" cy="224" r=".06"/>
<circle cx="81.4" cy="224" r=".06"/>
<circle cx="82.5" cy="224" r=".06"/>
<circle cx="86" cy="224" r=".06"/>
<circle cx="87.2" cy="224" r=".06"/>
<circle cx="90.6" cy="224" r=".06"/>
<circle cx="91.8" cy="224" r=".06"/>
<circle cx="95.2" cy="224" r=".06"/>
<circle cx="96.4" cy="224" r=".06"/>
<circle cx="99.8" cy="224" r=".06"/>
<circle cx="101" cy="224" r=".06"/>
<circle cx="104.5" cy="224" r=".06"/>
<circle cx="105.6" cy="224" r=".06"/>
<circle cx="109.1" cy="224" r=".06"/>
<circle cx="110.2" cy="224" r=".06"/>
<circle cx="113.7" cy="224" r=".06"/>
<circle cx="114.8" cy="224" r=".06"/>
<circle cx="118.3" cy="224" r=".06"/>
<circle cx="119.5" cy="224" r=".06"/>
<circle cx="122.9" cy="224" r=".06"/>
<circle cx="124.1" cy="224" r=".06"/>
<circle cx="127.5" cy="224" r=".06"/>
<circle cx="128.7" cy="224" r=".06"/>
<circle cx="131" cy="220.6" r=".06"/>
<circle cx="131" cy="221.7" r=".06"/>
<circle cx="133.3" cy="224" r=".06"/>
<circle cx="134.5" cy="224" r=".06"/>
<circle cx="137.9" cy="224" r=".06"/>
<circle cx="139.1" cy="224" r=".06"/>
<circle cx="142.5" cy="224" r=".06"/>
<circle cx="143.7" cy="224" r=".06"/>
<circle cx="147.2" cy="224" r=".06"/>
<circle cx="148.3" cy="224" r=".06"/>
<circle cx="151.8" cy="224" r=".06"/>
<circle cx="152.9" cy="224" r=".06"/>
<circle cx="156.4" cy="224" r=".06"/>
<circle cx="157.5" cy="224" r=".06"/>
<circle cx="161" cy="224" r=".06"/>
<circle cx="162.2" cy="224" r=".06"/>
<circle cx="165.6" cy="224" r=".06"/>
<circle cx="166.8" cy="224" r=".06"/>
<circle cx="170.2" cy="224" r=".06"/>
<circle cx="171.4" cy="224" r=".06"/>
<circle cx="174.8" cy="224" r=".06"/>
<circle cx="176" cy="224" r=".06"/>
<circle cx="179.5" cy="224" r=".06"/>
<circle cx="180.6" cy="224" r=".06"/>
<circle cx="184.1" cy="224" r=".06"/>
<circle cx="185.2" cy="224" r=".06"/>
<circle cx="188.7" cy="224" r=".06"/>
<circle cx="189.8" cy="224" r=".06"/>
<circle cx="193.3" cy="224" r=".06"/>
<circle cx="194.5" cy="224" r=".06"/>
<circle cx="197.9" cy="224" r=".06"/>
<circle cx="199.1" cy="224" r=".06"/>
<circle cx="202.5" cy="224" r=".06"/>
<circle cx="203.7" cy="224" r=".06"/>
<circle cx="207.2" cy="224" r=".06"/>
<circle cx="208.3" cy="224" r=".06"/>
<circle cx="211.8" cy="224" r=".06"/>
<circle cx="212.9" cy="224" r=".06"/>
<circle cx="216.4" cy="224" r=".06"/>
<circle cx="217.5" cy="224" r=".06"/>
<circle cx="221" cy="224" r=".06"/>
<circle cx="222.2" cy="224" r=".06"/>
<circle cx="225.6" cy="224" r=".06"/>
<circle cx="226.8" cy="224" r=".06"/>
<circle cx="230.2" cy="224" r=".06"/>
<circle cx="231.4" cy="224" r=".06"/>
<circle cx="234.8" cy="224" r=".06"/>
<circle cx="236" cy="224" r=".06"/>
<circle cx="239.5" cy="224" r=".06"/>
<circle cx="240.6" cy="224" r=".06"/>
<circle cx="244.1" cy="224" r=".06"/>
<circle cx="245.2" cy="224" r=".06"/>
<circle cx="248.7" cy="224" r=".06"/>
<circle cx="249.8" cy="224" r=".06"/>
<circle cx="253.3" cy="224" r=".06"/>
<circle cx="254.5" cy="224" r=".06"/>
<circle cx="257.9" cy="224" r=".06"/>
<circle cx="259.1" cy="224" r=".06"/>
<circle cx="262.5" cy="224" r=".06"/>
<circle cx="263.7" cy="224" r=".06"/>
<circle cx="267.2" cy="224" r=".06"/>
<circle cx="268.3" cy="224" r=".06"/>
<circle cx="271.8" cy="224" r=".06"/>
<circle cx="272.9" cy="224" r=".06"/>
<circle cx="276.4" cy="224" r=".06"/>
<circle cx="277.5" cy="224" r=".06"/>
<circle cx="281" cy="224" r=".06"/>
<circle cx="282.2" cy="224" r=".06"/>
<circle cx="285.6" cy="224" r=".06"/>
<circle cx="286.8" cy="224" r=".06"/>
<circle cx="290.2" cy="224" r=".06"/>
<circle cx="291.4" cy="224" r=".06"/>
<circle cx="294.8" cy="224" r=".06"/>
<circle cx="296" cy="224" r=".06"/>
<circle cx="299.5" cy="224" r=".06"/>
<circle cx="300.6" cy="224" r=".06"/>
<circle cx="304.1" cy="224" r=".06"/>
<circle cx="306.4" cy="220.6" r=".06"/>
<circle cx="306.4" cy="221.7" r=".06"/>
</g>
<text font-size="3.3" x="395.5" y="280.3">A1</text>
<g font-size="2.1">
<text x="28.3" y="64.8">ON MAIN PCB</text>
<text x="131" y="64.8">ON FRONT PCB</text>
<text x="51.4" y="68.3">P300</text>
<text x="99.8" y="71.7">J301</text>
<text x="242.9" y="70.6">J201</text>
<text x="39" y="77.5">BUS_02</text>
<text x="39" y="74">BUS_01</text>
<text x="88.3" y="75.2">J302</text>
<text x="254.5" y="74">MULTIPLEXER_OUT</text>
<text x="254.5" y="77.5">STORAGE_REGISTER_OUT</text>
<text x="39" y="81">BUS_03</text>
<text x="88.3" y="82.1">J304</text>
<text x="99.8" y="78.6">J303</text>
<text x="254.5" y="81">DB_OUT</text>
<text x="39" y="87.9">BUS_05</text>
<text x="39" y="84.4">BUS_04</text>
<text x="88.3" y="89">J306</text>
<text x="99.8" y="85.6">J305</text>
<text x="254.5" y="84.4">NOISE_GENERATOR_OUT</text>
<text x="254.5" y="87.9">RANDOM_FUNCTION_GENERATOR_OUTPUT</text>
<text x="39" y="94.8">BUS_07</text>
<text x="39" y="91.3">BUS_06</text>
<text x="88.3" y="96">J308</text>
<text x="99.8" y="92.5">J307</text>
<text x="254.5" y="94.8">BURST_GENERATOR_OUTPUT</text>
<text x="254.5" y="91.3">AM_OUTPUT</text>
<text x="39" y="101.7">BUS_09</text>
<text x="39" y="98.3">BUS_08</text>
<text x="101" y="99.4">J309</text>
<text x="254.5" y="98.3">SWEEP_GENERATOR_OUTPUT</text>
<text x="254.5" y="101.7">FUNCTION_GENERATOR_OUTPUT</text>
<text x="39" y="105.2">BUS_10</text>
<text x="89.5" y="102.9">J310</text>
<text x="101" y="106.3">J311</text>
<text x="254.5" y="105.2">AMPLITUDE_OUTPUT</text>
<text x="39" y="112.1">BUS_12</text>
<text x="39" y="108.6">BUS_11</text>
<text x="89.5" y="109.8">J312</text>
<text x="101" y="113.3">J313</text>
<text x="254.5" y="108.6">FUNCTION_GENERATOR_ZERO_CROSSING</text>
<text x="254.5" y="112.1">SWEEP_SYNCHRONISATION</text>
<text x="39" y="119">BUS_14</text>
<text x="39" y="115.6">BUS_13</text>
<text x="89.5" y="116.7">J314</text>
<text x="254.5" y="119">DECIMAL_POINT_CODE</text>
<text x="254.5" y="115.6">BURST_SYNCHRONISATION</text>
<text x="39" y="122.5">BUS_15</text>
<text x="39" y="126">BUS_16</text>
<text x="89.5" y="123.6">J316</text>
<text x="101" y="120.2">J315</text>
<text x="254.5" y="122.5">CHANNEL_DOUBLEING</text>
<text x="254.5" y="126">MULTIPLEXER_CLOCK</text>
<text x="39" y="129.4">BUS_17</text>
<text x="89.5" y="130.6">J318</text>
<text x="101" y="127.1">J317</text>
<text x="254.5" y="129.4">MULTIPLEXER_RESET</text>
<text x="39" y="132.9">BUS_18</text>
<text x="39" y="136.3">BUS_19</text>
<text x="89.5" y="137.5">J320</text>
<text x="101" y="134">J319</text>
<text x="254.5" y="132.9">POS_NEG_INHIBIT</text>
<text x="254.5" y="136.3">DIGITAL_METER_INPUT</text>
<text x="39" y="139.8">BUS_20</text>
<text x="39" y="143.3">BUS_21</text>
<text x="101" y="141">J321</text>
<text x="254.5" y="143.3">LED_METER_INPUT</text>
<text x="254.5" y="139.8">DIGITAL_METER_COMMON</text>
<text x="39" y="146.7">BUS_22</text>
<text x="89.5" y="144.4">J322</text>
<text x="101" y="147.9">J323</text>
<text x="254.5" y="146.7">LED_METER_COMMON</text>
<text x="39" y="150.2">BUS_23</text>
<text x="39" y="153.6">BUS_24</text>
<text x="89.5" y="151.3">J324</text>
<text x="101" y="154.8">J325</text>
<text x="254.5" y="153.6">−UVAR</text>
<text x="254.5" y="150.2">+UVAR</text>
<text x="39" y="157.1">BUS_25</text>
<text x="39" y="160.6">BUS_26</text>
<text x="89.5" y="158.3">J326</text>
<text x="99.8" y="161.7">F327</text>
<text x="254.5" y="160.6">−U</text>
<text x="254.5" y="157.1">+U</text>
<text x="39" y="164">BUS_27</text>
<text x="39" y="167.5">BUS_28</text>
<text x="88.3" y="165.2">F328</text>
<text x="106.8" y="166.3">200 mA</text>
<text x="254.5" y="167.5">230VAC_N</text>
<text x="254.5" y="164">230VAC_F</text>
<text x="39" y="171">BUS_29</text>
<text x="80.2" y="169.8">200 mA</text>
<text x="89.5" y="172.1">J330</text>
<text x="101" y="168.6">J329</text>
<text x="254.5" y="171">−15VDC</text>
<text x="39" y="174.4">BUS_30</text>
<text x="39" y="177.9">BUS_31</text>
<text x="101" y="175.6">J331</text>
<text x="254.5" y="177.9">+15VDC</text>
<text x="254.5" y="174.4">FLOATING_GND</text>
<text x="84.8" y="183.6">NOTE:</text>
<text x="84.8" y="186">F327 and F328 in fuse holder</text>
<text x="121.6" y="190">TP301</text>
<text x="224.5" y="191.7" transform="rotate(-90 224.5 191.7)">LB201</text>
<text x="231.2" y="190">TP201</text>
<text x="73.3" y="196.3">thermals=NO</text>
<text x="73.3" y="194">style=power</text>
<text x="238.3" y="196.3">thermals=YES</text>
<text x="238.3" y="194">style=power</text>
<text x="140.8" y="198.1" transform="rotate(-90 140.8 198.1)">D201</text>
<text x="152.3" y="198.1" transform="rotate(-90 152.3 198.1)">D202</text>
<text x="166.2" y="198.1" transform="rotate(-90 166.2 198.1)">D203</text>
<text x="177.7" y="198.1" transform="rotate(-90 177.7 198.1)">D204</text>
<text x="189.3" y="198.1" transform="rotate(-90 189.3 198.1)">D205</text>
<text x="200.8" y="198.1" transform="rotate(-90 200.8 198.1)">D206</text>
<text x="141.4" y="213.6" transform="rotate(-90 141.4 213.6)">R201</text>
<text x="147.2" y="213.6" transform="rotate(-90 147.2 213.6)">680</text>
<text x="154.1" y="213.6" transform="rotate(-90 154.1 213.6)">R202</text>
<text x="159.8" y="213.6" transform="rotate(-90 159.8 213.6)">680</text>
<text x="166.8" y="213.6" transform="rotate(-90 166.8 213.6)">R203</text>
<text x="172.5" y="213.6" transform="rotate(-90 172.5 213.6)">1k</text>
<text x="179.5" y="213.6" transform="rotate(-90 179.5 213.6)">R204</text>
<text x="185.2" y="213.6" transform="rotate(-90 185.2 213.6)">1k</text>
<text x="189.8" y="213.6" transform="rotate(-90 189.8 213.6)">R205</text>
<text x="195.6" y="213.6" transform="rotate(-90 195.6 213.6)">1500</text>
<text x="202.5" y="213.6" transform="rotate(-90 202.5 213.6)">R206</text>
<text x="208.3" y="213.6" transform="rotate(-90 208.3 213.6)">1500</text>
<text x="224.5" y="213.6" transform="rotate(-90 224.5 213.6)">R207</text>
<text x="230.2" y="213.6" transform="rotate(-90 230.2 213.6)">100k</text>
<text x="162.2" y="230.9">NOTE:</text>
<text x="162.2" y="233.3">D201 ... D206 5 mm green LED</text>
<text x="321.4" y="270.2">EXTENDER</text>
<text x="321.4" y="274.8">Schematic</text>
<text x="321.4" y="272.5">Overall</text>
<text x="321.4" y="281.7">1</text>
<text x="321.4" y="278.3">01.000.00.01.01.sch</text>
<text x="338.7" y="281.7">1</text>
<text x="367.5" y="281.7">Bert Timmerman</text>
<text x="367.5" y="278.3">20240522</text>
</g>
<g font-size="1.7">
<text x="67.8" y="73.5">1</text>
<text x="67.8" y="76.9">2</text>
<text x="86.6" y="76.9" transform="rotate(-90 86.6 76.9)">2</text>
<text x="95.8" y="76.9" transform="rotate(-90 95.8 76.9)">1</text>
<text x="98.1" y="73.5" transform="rotate(-90 98.1 73.5)">2</text>
<text x="107.3" y="73.5" transform="rotate(-90 107.3 73.5)">1</text>
<text x="240" y="76.9">2</text>
<text x="240" y="73.5">1</text>
<text x="67.8" y="83.8">4</text>
<text x="67.8" y="80.4">3</text>
<text x="86.6" y="83.8" transform="rotate(-90 86.6 83.8)">2</text>
<text x="95.8" y="83.8" transform="rotate(-90 95.8 83.8)">1</text>
<text x="98.1" y="80.4" transform="rotate(-90 98.1 80.4)">2</text>
<text x="107.3" y="80.4" transform="rotate(-90 107.3 80.4)">1</text>
<text x="240" y="83.8">4</text>
<text x="240" y="80.4">3</text>
<text x="67.8" y="87.3">5</text>
<text x="98.1" y="87.3" transform="rotate(-90 98.1 87.3)">2</text>
<text x="107.3" y="87.3" transform="rotate(-90 107.3 87.3)">1</text>
<text x="240" y="87.3">5</text>
<text x="67.8" y="94.2">7</text>
<text x="67.8" y="90.8">6</text>
<text x="86.6" y="90.8" transform="rotate(-90 86.6 90.8)">2</text>
<text x="95.8" y="90.8" transform="rotate(-90 95.8 90.8)">1</text>
<text x="98.1" y="94.2" transform="rotate(-90 98.1 94.2)">2</text>
<text x="107.3" y="94.2" transform="rotate(-90 107.3 94.2)">1</text>
<text x="240" y="90.8">6</text>
<text x="240" y="94.2">7</text>
<text x="67.8" y="101.1">9</text>
<text x="67.8" y="97.7">8</text>
<text x="86.6" y="97.7" transform="rotate(-90 86.6 97.7)">2</text>
<text x="95.8" y="97.7" transform="rotate(-90 95.8 97.7)">1</text>
<text x="99.3" y="101.1" transform="rotate(-90 99.3 101.1)">2</text>
<text x="108.5" y="101.1" transform="rotate(-90 108.5 101.1)">1</text>
<text x="240" y="97.7">8</text>
<text x="240" y="101.1">9</text>
<text x="66.8" y="104.6">10</text>
<text x="87.7" y="104.6" transform="rotate(-90 87.7 104.6)">2</text>
<text x="97" y="104.6" transform="rotate(-90 97 104.6)">1</text>
<text x="240" y="104.6">10</text>
<text x="66.8" y="108.1">11</text>
<text x="66.8" y="111.5">12</text>
<text x="87.7" y="111.5" transform="rotate(-90 87.7 111.5)">2</text>
<text x="97" y="111.5" transform="rotate(-90 97 111.5)">1</text>
<text x="99.3" y="108.1" transform="rotate(-90 99.3 108.1)">2</text>
<text x="108.5" y="108.1" transform="rotate(-90 108.5 108.1)">1</text>
<text x="240" y="111.5">12</text>
<text x="240" y="108.1">11</text>
<text x="66.8" y="115">13</text>
<text x="66.8" y="118.5">14</text>
<text x="87.7" y="118.5" transform="rotate(-90 87.7 118.5)">2</text>
<text x="97" y="118.5" transform="rotate(-90 97 118.5)">1</text>
<text x="99.3" y="115" transform="rotate(-90 99.3 115)">2</text>
<text x="108.5" y="115" transform="rotate(-90 108.5 115)">1</text>
<text x="240" y="118.5">14</text>
<text x="240" y="115">13</text>
<text x="66.8" y="125.4">16</text>
<text x="66.8" y="121.9">15</text>
<text x="87.7" y="125.4" transform="rotate(-90 87.7 125.4)">2</text>
<text x="97" y="125.4" transform="rotate(-90 97 125.4)">1</text>
<text x="99.3" y="121.9" transform="rotate(-90 99.3 121.9)">2</text>
<text x="108.5" y="121.9" transform="rotate(-90 108.5 121.9)">1</text>
<text x="240" y="125.4">16</text>
<text x="240" y="121.9">15</text>
<text x="66.8" y="128.8">17</text>
<text x="99.3" y="128.8" transform="rotate(-90 99.3 128.8)">2</text>
<text x="108.5" y="128.8" transform="rotate(-90 108.5 128.8)">1</text>
<text x="240" y="128.8">17</text>
<text x="66.8" y="135.8">19</text>
<text x="66.8" y="132.3">18</text>
<text x="87.7" y="132.3" transform="rotate(-90 87.7 132.3)">2</text>
<text x="97" y="132.3" transform="rotate(-90 97 132.3)">1</text>
<text x="99.3" y="135.8" transform="rotate(-90 99.3 135.8)">2</text>
<text x="108.5" y="135.8" transform="rotate(-90 108.5 135.8)">1</text>
<text x="240" y="135.8">19</text>
<text x="240" y="132.3">18</text>
<text x="66.8" y="142.7">21</text>
<text x="66.8" y="139.2">20</text>
<text x="87.7" y="139.2" transform="rotate(-90 87.7 139.2)">2</text>
<text x="97" y="139.2" transform="rotate(-90 97 139.2)">1</text>
<text x="99.3" y="142.7" transform="rotate(-90 99.3 142.7)">2</text>
<text x="108.5" y="142.7" transform="rotate(-90 108.5 142.7)">1</text>
<text x="240" y="142.7">21</text>
<text x="240" y="139.2">20</text>
<text x="66.8" y="149.6">23</text>
<text x="66.8" y="146.1">22</text>
<text x="87.7" y="146.1" transform="rotate(-90 87.7 146.1)">2</text>
<text x="97" y="146.1" transform="rotate(-90 97 146.1)">1</text>
<text x="99.3" y="149.6" transform="rotate(-90 99.3 149.6)">2</text>
<text x="108.5" y="149.6" transform="rotate(-90 108.5 149.6)">1</text>
<text x="240" y="149.6">23</text>
<text x="240" y="146.1">22</text>
<text x="66.8" y="153.1">24</text>
<text x="87.7" y="153.1" transform="rotate(-90 87.7 153.1)">2</text>
<text x="97" y="153.1" transform="rotate(-90 97 153.1)">1</text>
<text x="240" y="153.1">24</text>
<text x="66.8" y="156.5">25</text>
<text x="66.8" y="160">26</text>
<text x="87.7" y="160" transform="rotate(-90 87.7 160)">2</text>
<text x="97" y="160" transform="rotate(-90 97 160)">1</text>
<text x="99.3" y="156.5" transform="rotate(-90 99.3 156.5)">2</text>
<text x="108.5" y="156.5" transform="rotate(-90 108.5 156.5)">1</text>
<text x="240" y="156.5">25</text>
<text x="240" y="160">26</text>
<text x="66.8" y="163.5">27</text>
<text x="66.8" y="166.9">28</text>
<text x="240" y="163.5">27</text>
<text x="240" y="166.9">28</text>
<text x="66.8" y="170.4">29</text>
<text x="66.8" y="173.8">30</text>
<text x="87.7" y="173.8" transform="rotate(-90 87.7 173.8)">2</text>
<text x="97" y="173.8" transform="rotate(-90 97 173.8)">1</text>
<text x="99.3" y="170.4" transform="rotate(-90 99.3 170.4)">2</text>
<text x="108.5" y="170.4" transform="rotate(-90 108.5 170.4)">1</text>
<text x="240" y="170.4">29</text>
<text x="240" y="173.8">30</text>
<text x="66.8" y="177.3">31</text>
<text x="99.3" y="177.3" transform="rotate(-90 99.3 177.3)">2</text>
<text x="108.5" y="177.3" transform="rotate(-90 108.5 177.3)">1</text>
<text x="240" y="177.3">31</text>
<text x="314.5" y="274.8">TITLE</text>
<text x="314.5" y="278.3">FILE:</text>
<text x="314.5" y="281.7">PAGE</text>
<text x="334.1" y="281.7">OF</text>
<text x="354.8" y="278.3">REVISION:</text>
<text x="354.8" y="281.7">DRAWN BY:</text>
</g>
</svg>
